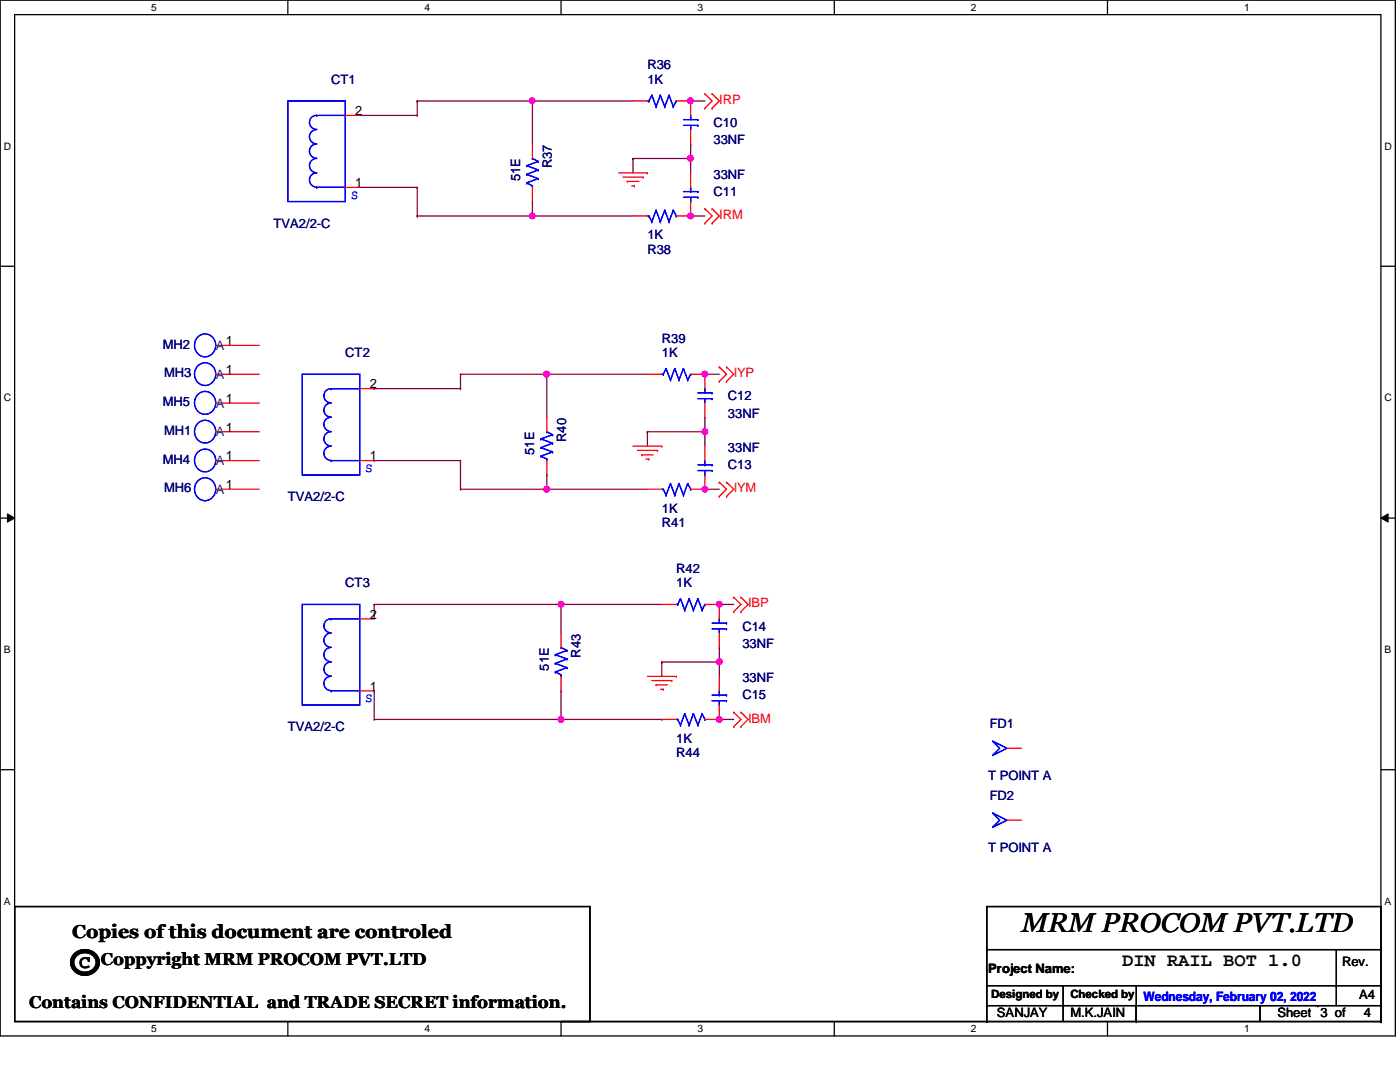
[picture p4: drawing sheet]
<svg xmlns="http://www.w3.org/2000/svg" width="279mm" height="216mm" viewBox="0 0 279 216" stroke-linecap="round" stroke-linejoin="round" font-family="sans-serif">
<path d="M0 0h278.5v206.7h-278.5zM2.9 2.9h272.7v200.9h-272.7z" fill="none" stroke="#000" stroke-width=".25"/>
<g fill="#fff">
<path d="M30.2 .3h1.1v2.3h-1.1z"/>
<path d="M30.2 204.1h1.1v2.3h-1.1z"/>
</g>
<path d="M57.4 0v2.9M57.4 203.8v2.9" fill="none" stroke="#000" stroke-width=".25"/>
<g fill="#fff">
<path d="M84.7 .3h1.1v2.3h-1.1z"/>
<path d="M84.7 204.1h1.1v2.3h-1.1z"/>
</g>
<path d="M112 0v2.9M112 203.8v2.9" fill="none" stroke="#000" stroke-width=".25"/>
<g fill="#fff">
<path d="M139.2 .3h1.1v2.3h-1.1z"/>
<path d="M139.2 204.1h1.1v2.3h-1.1z"/>
</g>
<path d="M166.5 0v2.9M166.5 203.8v2.9" fill="none" stroke="#000" stroke-width=".25"/>
<g fill="#fff">
<path d="M193.8 .3h1.1v2.3h-1.1z"/>
<path d="M193.8 204.1h1.1v2.3h-1.1z"/>
</g>
<path d="M221 0v2.9M221 203.8v2.9" fill="none" stroke="#000" stroke-width=".25"/>
<g fill="#fff">
<path d="M248.3 .3h1.1v2.3h-1.1z"/>
<path d="M248.3 204.1h1.1v2.3h-1.1z"/>
<path d="M.8 28h1.4v2.3h-1.4z"/>
<path d="M276.3 28h1.4v2.3h-1.4z"/>
<path d="M.8 78.2h1.4v2.3h-1.4z"/>
<path d="M276.3 78.2h1.4v2.3h-1.4z"/>
</g>
<path d="M0 53.1h2.9M275.6 53.1h2.9" fill="none" stroke="#000" stroke-width=".25"/>
<g fill="#fff">
<path d="M.8 128.5h1.3v2.2h-1.3z"/>
<path d="M276.3 128.5h1.3v2.2h-1.3z"/>
</g>
<path d="M0 103.4h2.9M275.6 103.4h2.9" fill="none" stroke="#000" stroke-width=".25"/>
<path d="M1.5 102.5l1.4 .9-1.4 .8zM275.6 103.4l1.4-.9v1.7z" fill="#000"/>
<path d="M1.5 102.5l1.4 .9-1.4 .8zM275.6 103.4l1.4-.9v1.7z" fill="none" stroke="#000" stroke-width=".2"/>
<g fill="#fff">
<path d="M.8 178.7h1.3v2.2h-1.3z"/>
<path d="M276.3 178.7h1.3v2.2h-1.3z"/>
</g>
<path d="M0 153.6h2.9M275.6 153.6h2.9" fill="none" stroke="#000" stroke-width=".25"/>
<path d="M106.3 20.2h.1M106.3 20.2h20M106.3 20.2v8.5M137.8 31.6h.1M137.8 31.6v2.9" fill="none" stroke="#800040" stroke-width=".25"/>
<circle cx="106.2" cy="20.1" r=".56" fill="#f0f"/>
<circle cx="106.2" cy="20.1" r=".56" fill="none" stroke="#f0f" stroke-width=".25"/>
<path d="M83.3 20.2h.1M83.3 20.2h23M83.3 43.1h.1M83.3 43.1h23" fill="none" stroke="#800040" stroke-width=".25"/>
<circle cx="106.2" cy="43.1" r=".56" fill="#f0f"/>
<circle cx="106.2" cy="43.1" r=".56" fill="none" stroke="#f0f" stroke-width=".25"/>
<path d="M137.8 20.2h.1M137.8 20.2h2.9" fill="none" stroke="#800040" stroke-width=".25"/>
<circle cx="137.8" cy="20.1" r=".56" fill="#f0f"/>
<circle cx="137.8" cy="20.1" r=".56" fill="none" stroke="#f0f" stroke-width=".25"/>
<path d="M106.3 43.1h.1M106.3 43.1h20M137.8 43.1h.1M137.8 43.1h2.9" fill="none" stroke="#800040" stroke-width=".25"/>
<circle cx="137.8" cy="43.1" r=".56" fill="#f0f"/>
<circle cx="137.8" cy="43.1" r=".56" fill="none" stroke="#f0f" stroke-width=".25"/>
<path d="M126.3 31.6h.1M126.3 31.6h11.5" fill="none" stroke="#800040" stroke-width=".25"/>
<circle cx="137.8" cy="31.6" r=".56" fill="#f0f"/>
<circle cx="137.8" cy="31.6" r=".56" fill="none" stroke="#f0f" stroke-width=".25"/>
<path d="M126.3 31.6h.1M126.3 31.6v2.9M137.8 28.7h.1M137.8 28.7v2.9M106.3 40.2h.1M106.3 40.2v2.9M109.1 97.6h.1M109.1 97.6h20.1M140.7 97.6h.1M140.7 97.6h2.9" fill="none" stroke="#800040" stroke-width=".25"/>
<circle cx="140.7" cy="97.6" r=".56" fill="#f0f"/>
<circle cx="140.7" cy="97.6" r=".56" fill="none" stroke="#f0f" stroke-width=".25"/>
<path d="M129.2 86.1h.1M140.7 83.3h.1M140.7 83.3v2.8h-11.5" fill="none" stroke="#800040" stroke-width=".25"/>
<circle cx="140.7" cy="86.1" r=".56" fill="#f0f"/>
<circle cx="140.7" cy="86.1" r=".56" fill="none" stroke="#f0f" stroke-width=".25"/>
<path d="M109.1 74.7h.1M109.1 74.7v8.6M109.1 74.7h20.1M91.9 97.6h.1M109.1 94.8h.1M109.1 94.8v2.8h-17.2M129.2 86.1h.1M129.2 86.1v2.9M140.7 86.1h.1M140.7 86.1v2.9" fill="none" stroke="#800040" stroke-width=".25"/>
<circle cx="109.1" cy="97.6" r=".56" fill="#f0f"/>
<circle cx="109.1" cy="97.6" r=".56" fill="none" stroke="#f0f" stroke-width=".25"/>
<path d="M140.7 74.7h.1M140.7 74.7h2.9" fill="none" stroke="#800040" stroke-width=".25"/>
<circle cx="140.7" cy="74.6" r=".56" fill="#f0f"/>
<circle cx="140.7" cy="74.6" r=".56" fill="none" stroke="#f0f" stroke-width=".25"/>
<path d="M143.6 143.6h.1M143.6 143.6h2.8" fill="none" stroke="#800040" stroke-width=".25"/>
<circle cx="143.5" cy="143.5" r=".56" fill="#f0f"/>
<circle cx="143.5" cy="143.5" r=".56" fill="none" stroke="#f0f" stroke-width=".25"/>
<path d="M132.1 132.1h.1M143.6 129.2h.1M143.6 129.2v2.9h-11.5" fill="none" stroke="#800040" stroke-width=".25"/>
<circle cx="143.5" cy="132.1" r=".56" fill="#f0f"/>
<circle cx="143.5" cy="132.1" r=".56" fill="none" stroke="#f0f" stroke-width=".25"/>
<path d="M112 120.6h.1M112 120.6h20.1M112 120.6v5.7M132.1 132.1h.1M132.1 132.1v2.9M143.6 132.1h.1M143.6 120.6h.1M143.6 132.1v2.9M143.6 120.6h2.8" fill="none" stroke="#800040" stroke-width=".25"/>
<circle cx="143.5" cy="120.6" r=".56" fill="#f0f"/>
<circle cx="143.5" cy="120.6" r=".56" fill="none" stroke="#f0f" stroke-width=".25"/>
<path d="M71.8 37.4h11.5M71.8 23h11.5M83.3 37.4h.1M83.3 23h.1M83.3 20.2h.1M83.3 20.2v2.8M83.3 37.4v5.7M83.3 43.1h.1M91.9 74.7h.1M91.9 74.7h17.2" fill="none" stroke="#800040" stroke-width=".25"/>
<circle cx="109.1" cy="74.6" r=".56" fill="#f0f"/>
<circle cx="109.1" cy="74.6" r=".56" fill="none" stroke="#f0f" stroke-width=".25"/>
<path d="M74.7 77.6h.1M74.7 77.6h17.2M91.9 77.6h.1M91.9 74.7v2.9M74.7 91.9h.1M74.7 91.9h17.2M91.9 91.9h.1M91.9 91.9v5.7M74.7 143.6h.1M74.7 143.6h37.3" fill="none" stroke="#800040" stroke-width=".25"/>
<circle cx="112" cy="143.5" r=".56" fill="#f0f"/>
<circle cx="112" cy="143.5" r=".56" fill="none" stroke="#f0f" stroke-width=".25"/>
<path d="M74.7 137.8h.1M74.7 120.6h.1M74.7 120.6v2.9M74.7 137.8v5.8M74.7 120.6h37.3M112 137.8h.1M112 120.6h.1M112 137.8v5.8h20.1M132.1 143.6h.1" fill="none" stroke="#800040" stroke-width=".25"/>
<circle cx="112" cy="120.6" r=".56" fill="#f0f"/>
<circle cx="112" cy="120.6" r=".56" fill="none" stroke="#f0f" stroke-width=".25"/>
<g fill="none" stroke="#f00" stroke-width=".25">
<path d="M140.7 18.7h.1M140.7 18.7l1.4 1.5-1.4 1.4M142.1 18.7h.1M142.1 18.7l1.5 1.5-1.5 1.4M68.9 37.4h2.9M68.9 23h2.9M106.3 28.7v2.9M106.3 37.4v2.8M123.5 34.5h5.7M124.3 35.3h4.1M125.2 36.2h.1M125.2 36.2h2.3"/>
<path d="M126.1 37.1h.5M126.3 20.2h2.9M126.6 37.1h.1M128.4 35.3h.1M129.2 34.5h.1M135 20.2h2.8v2.8M137.8 25.9v2.8M137.8 34.5v2.9M140.7 21.6h.1M142.1 21.6h.1M126.3 43.1h2.9M137.8 40.2v2.9h-2.8"/>
<path d="M140.7 41.7h.1M140.7 44.5h.1M140.7 41.7l1.4 1.4-1.4 1.4M142.1 41.7h.1M142.1 44.5h.1M142.1 41.7l1.5 1.4-1.5 1.4M43.1 74.7h8.6M43.1 68.9h8.6M71.8 77.6h2.9M129.2 74.7h2.9M137.8 74.7h2.9v2.9M143.6 76.1h.1"/>
<path d="M143.6 73.2h.1M143.6 73.2l1.4 1.5-1.4 1.4M145 76.1h.1M145 73.2h.1M145 73.2l1.4 1.5-1.4 1.4M43.1 91.9h8.6M43.1 80.4h8.6M43.1 97.6h8.6M43.1 86.1h8.6M71.8 91.9h2.9M109.1 83.3v2.8M109.1 91.9v2.9"/>
<path d="M126.3 89h5.8M127.2 89.9h4M128.1 90.8h.1M128.1 90.8h2.2M128.9 91.6h.6M129.2 97.6h2.9M129.5 91.6h.1M131.2 89.9h.1M132.1 89h.1M140.7 80.4v2.9M140.7 89v2.9M140.7 94.8v2.8h-2.9"/>
<path d="M143.6 96.2h.1M143.6 99.1h.1M143.6 96.2l1.4 1.4-1.4 1.5M145 96.2h.1M145 99.1h.1M145 96.2l1.4 1.4-1.4 1.5M146.4 119.2h.1M146.4 119.2l1.5 1.4-1.5 1.4M147.9 119.2h.1M147.9 119.2l1.4 1.4-1.4 1.4M71.8 137.8h2.9M71.8 123.5h2.9"/>
<path d="M112 126.3v2.9M112 135v2.8M129.2 135h5.8M130.1 135.8h4M130.9 136.7h.1M130.9 136.7h2.3M131.8 137.5h.6M132.1 120.6h2.9M132.4 137.5h.1M134.1 135.8h.1M135 135h.1M140.7 120.6h2.9v2.9"/>
<path d="M143.6 126.3v2.9M143.6 135v2.8M146.4 122h.1M147.9 122h.1M132.1 143.6h2.9M143.6 140.7v2.9h-2.9M146.4 142.1h.1M146.4 145h.1M146.4 142.1l1.5 1.5-1.5 1.4M147.9 142.1h.1M147.9 145h.1M147.9 142.1l1.4 1.5-1.4 1.4"/>
<path d="M201 149.3h2.8M201 163.7h2.8"/>
</g>
<g fill="none" stroke="#000" stroke-width=".25">
<path d="M2.9 180.9h114.8v22.9h-114.8zM196.9 180.9h78.7v8.6h-78.7zM196.9 193.5h.1M196.9 189.5h.1M196.9 196.7h78.7M196.9 189.5v11.2M212.2 196.7h.1M212.2 196.7v7.1M226.8 196.7v7.1M266.7 196.7h.1M266.7 189.5v11.2M275.6 197.5h.1"/>
<path d="M275.6 196.7h.1M275.6 189.5h.1M275.6 189.5v14.3M112 203.8h84.9M196.9 200.7h29.9v3.1h-29.9zM196.9 203.8h.1M226.8 200.7h24.7v3.1h-24.7zM226.8 203.8h.1M251.5 203.8h24.1M251.5 200.7h24.1M263 200.7h.1M275.6 200.7h.1"/>
<path d="M275.6 203.8h.1"/>
</g>
<path d="M15 190.6a2.64 2.64 0 0 1 2.7-.7 2.64 2.64 0 0 1 1.8 2.1 2.58 2.58 0 0 1-2.5 2.3 2.58 2.58 0 0 1-2.6-2.3l.1-.5z" fill="none" stroke="#000" stroke-width=".85"/>
<g fill="none" stroke="#00f" stroke-width=".25">
<path d="M130.1 19h.1M130.1 19l-.6 1.2M130.1 19l.8 2.3M131.8 19h.1M131.8 19l-.9 2.3M131.8 19l.9 2.3M133.5 19h.1M133.5 19l-.8 2.3M133.5 19l.9 2.3M57.4 20.2h11.5v20h-11.5zM63.2 23a1.4 1.4 0 0 0-1.4 1.4 1.4 1.4 0 0 0 1.4 1.4 1.44 1.44 0 0 0-1.4 1.5 1.44 1.44 0 0 0 1.4 1.4M63.2 28.7a1.42 1.42 0 0 0-1.4 1.5 1.42 1.42 0 0 0 1.4 1.4"/>
<path d="M63.2 31.6a1.42 1.42 0 0 0-1.4 1.4 1.42 1.42 0 0 0 1.4 1.5M63.2 34.5a1.42 1.42 0 0 0-1.4 1.4 1.42 1.42 0 0 0 1.4 1.4M63.2 37.4h.1M63.2 23h.1M63.2 37.4h5.7M63.2 23h5.7M105.1 36.5h.1M105.1 34.8h.1M105.1 33.1h.1M105.1 36.5l1.2 .6M105.1 34.8l2.3 .8M105.1 33.1l2.3 .8"/>
<path d="M106.3 31.6h.1M106.3 37.1h.1M106.3 31.6l1.1 .6M106.3 37.1v.3M107.4 35.6h.1M107.4 33.9h.1M107.4 32.2h.1M107.4 35.6l-2.3 .9M107.4 33.9l-2.3 .9M107.4 32.2l-2.3 .9M129.2 20.2h.3M129.5 20.2h.1"/>
<path d="M130.9 21.3h.1M132.7 21.3h.1M134.4 21.3h.1M135 20.2h.1M135 20.2l-.6 1.1M136.4 38.2h2.9M136.4 39.4h2.9M136.4 25h2.9M136.4 23.9h2.9M137.8 38.2h.1M137.8 23h.1M137.8 25h.1"/>
<path d="M137.8 23v.9M137.8 25v.9M137.8 37.4v.8M137.8 39.4v.8M139.3 38.2h.1M139.3 39.4h.1M139.3 25h.1M139.3 23.9h.1M129.2 43.1h.3M129.5 43.1h.1M129.5 43.1l.6 1.1M130.1 44.2h.1"/>
<path d="M130.9 42h.1M130.9 42l-.8 2.2M130.9 42l.9 2.2M131.8 44.2h.1M132.7 42h.1M132.7 42l-.9 2.2M132.7 42l.8 2.2M133.5 44.2h.1M134.4 42h.1M134.4 42l-.9 2.2M134.4 42l.6 1.1M135 43.1h.1"/>
<path d="M137.8 40.2h.1M39.4 78.8a2.22 2.22 0 0 1 3.3 .3 2.22 2.22 0 0 1-.7 3.3 2.22 2.22 0 0 1-2.8-.7 2.22 2.22 0 0 1 .2-2.9zM39.4 73.1a2.21 2.21 0 0 1 3.3 .3 2.21 2.21 0 0 1-.7 3.2 2.21 2.21 0 0 1-2.8-.7 2.21 2.21 0 0 1 .2-2.8zM39.4 67.3a2.22 2.22 0 0 1 3.3 .3 2.22 2.22 0 0 1-.7 3.3 2.22 2.22 0 0 1-2.8-.7 2.22 2.22 0 0 1 .2-2.9zM60.3 74.7h11.5v20.1h-11.5zM66.1 77.6a1.42 1.42 0 0 0-1.5 1.4 1.42 1.42 0 0 0 1.5 1.4M66.1 77.6h.1M66.1 77.6h5.7M132.1 74.7h.3M132.4 74.7h.1M132.9 73.5h.1M132.9 73.5l-.5 1.2"/>
<path d="M132.9 73.5l.9 2.3M133.8 75.8h.1M134.7 73.5h.1M134.7 73.5l-.9 2.3M134.7 73.5l.8 2.3M135.5 75.8h.1M136.4 73.5h.1M136.4 73.5l-.9 2.3M136.4 73.5l.8 2.3M137.2 75.8h.1M137.8 74.7h.1M137.8 74.7l-.6 1.1"/>
<path d="M139.3 79.5h2.8M139.3 78.4h2.8M140.7 77.6h.1M140.7 79.5h.1M140.7 77.6v.8M140.7 79.5v.9M142.1 79.5h.1M142.1 78.4h.1M39.4 90.3a2.21 2.21 0 0 1 3.3 .3 2.21 2.21 0 0 1-.7 3.2 2.21 2.21 0 0 1-2.8-.6 2.21 2.21 0 0 1 .2-2.9zM39.4 96a2.22 2.22 0 0 1 3.3 .4 2.22 2.22 0 0 1-.7 3.2 2.22 2.22 0 0 1-2.8-.7 2.22 2.22 0 0 1 .2-2.9zM39.4 84.5a2.21 2.21 0 0 1 3.3 .4 2.21 2.21 0 0 1-.7 3.2 2.21 2.21 0 0 1-2.8-.7 2.21 2.21 0 0 1 .2-2.9zM66.1 80.4a1.4 1.4 0 0 0-1.5 1.4 1.4 1.4 0 0 0 1.5 1.4"/>
<path d="M66.1 83.3a1.42 1.42 0 0 0-1.5 1.4 1.42 1.42 0 0 0 1.5 1.4M66.1 86.1a1.42 1.42 0 0 0-1.5 1.5 1.42 1.42 0 0 0 1.5 1.4 1.44 1.44 0 0 0-1.5 1.4 1.44 1.44 0 0 0 1.5 1.5M66.1 91.9h.1M66.1 91.9h5.7M107.9 91h.1M107.9 89.3h.1M107.9 87.6h.1M107.9 91l1.2 .6M107.9 89.3l2.4 .9M107.9 87.6l2.4 .8M109.1 86.1h.1M109.1 91.6h.1"/>
<path d="M109.1 86.1l1.2 .6M109.1 91.6v.3M110.3 90.2h.1M110.3 88.4h.1M110.3 86.7h.1M110.3 90.2l-2.4 .8M110.3 88.4l-2.4 .9M110.3 86.7l-2.4 .9M132.1 97.6h.3M132.4 97.6h.1M132.4 97.6l.5 1.2M132.9 98.8h.1"/>
<path d="M133.8 96.5h.1M133.8 96.5l-.9 2.3M133.8 96.5l.9 2.3M134.7 98.8h.1M135.5 96.5h.1M135.5 96.5l-.8 2.3M135.5 96.5l.9 2.3M136.4 98.8h.1M137.2 96.5h.1M137.2 96.5l-.8 2.3M137.2 96.5l.6 1.1M137.8 97.6h.1"/>
<path d="M139.3 92.8h2.8M139.3 93.9h2.8M140.7 94.8h.1M140.7 92.8h.1M140.7 91.9v.9M140.7 93.9v.9M142.1 92.8h.1M142.1 93.9h.1M135.8 119.5h.1M135.8 119.5l-.5 1.1M135.8 119.5l.9 2.3M137.5 119.5h.1"/>
<path d="M137.5 119.5l-.8 2.3M137.5 119.5l.9 2.3M139.3 119.5h.1M139.3 119.5l-.9 2.3M139.3 119.5l.8 2.3M60.3 120.6h11.5v20.1h-11.5zM66.1 123.5a1.4 1.4 0 0 0-1.5 1.4 1.4 1.4 0 0 0 1.5 1.4M66.1 126.3a1.42 1.42 0 0 0-1.5 1.4 1.42 1.42 0 0 0 1.5 1.5M66.1 129.2a1.42 1.42 0 0 0-1.5 1.4 1.42 1.42 0 0 0 1.5 1.4M66.1 132.1a1.42 1.42 0 0 0-1.5 1.4 1.42 1.42 0 0 0 1.5 1.4M66.1 135a1.42 1.42 0 0 0-1.5 1.4 1.42 1.42 0 0 0 1.5 1.4M66.1 137.8h.1"/>
<path d="M66.1 123.5h.1M66.1 137.8h5.7M66.1 123.5h5.7M110.8 134.1h.1M110.8 132.4h.1M110.8 130.6h.1M110.8 134.1l1.2 .6M110.8 132.4l2.4 .8M110.8 130.6l2.4 .9M112 129.2h.1M112 134.7h.1M112 129.2l1.2 .6"/>
<path d="M112 134.7v.3M113.2 133.2h.1M113.2 131.5h.1M113.2 129.8h.1M113.2 133.2l-2.4 .9M113.2 131.5l-2.4 .9M113.2 129.8l-2.4 .8M135 120.6h.3M135.3 120.6h.1M136.7 121.8h.1M138.4 121.8h.1M140.1 121.8h.1"/>
<path d="M140.7 120.6h.1M140.7 120.6l-.6 1.2M142.1 138.7h2.9M142.1 139.8h2.9M142.1 125.5h2.9M142.1 124.3h2.9M143.6 138.7h.1M143.6 123.5h.1M143.6 125.5h.1M143.6 123.5v.8M143.6 125.5v.8M143.6 137.8v.9"/>
<path d="M143.6 139.8v.9M145 138.7h.1M145 139.8h.1M145 125.5h.1M145 124.3h.1M135 143.6h.3M135.3 143.6h.1M135.3 143.6l.5 1.1M135.8 144.7h.1M136.7 142.4h.1M136.7 142.4l-.9 2.3M136.7 142.4l.8 2.3"/>
<path d="M137.5 144.7h.1M138.4 142.4h.1M138.4 142.4l-.9 2.3M138.4 142.4l.9 2.3M139.3 144.7h.1M140.1 142.4h.1M140.1 142.4l-.8 2.3M140.1 142.4l.6 1.2M140.7 143.6h.1M143.6 140.7h.1M198.1 147.9l2.9 1.4-2.9 1.4 1.4-1.4zM198.1 162.2l2.9 1.5-2.9 1.4 1.4-1.4z"/>
</g>
<circle cx="106.2" cy="20.1" r=".56" fill="#f0f"/>
<circle cx="106.2" cy="20.1" r=".56" fill="none" stroke="#f0f" stroke-width=".25"/>
<circle cx="106.2" cy="43.1" r=".56" fill="#f0f"/>
<circle cx="106.2" cy="43.1" r=".56" fill="none" stroke="#f0f" stroke-width=".25"/>
<circle cx="137.8" cy="20.1" r=".56" fill="#f0f"/>
<circle cx="137.8" cy="20.1" r=".56" fill="none" stroke="#f0f" stroke-width=".25"/>
<circle cx="137.8" cy="43.1" r=".56" fill="#f0f"/>
<circle cx="137.8" cy="43.1" r=".56" fill="none" stroke="#f0f" stroke-width=".25"/>
<circle cx="137.8" cy="31.6" r=".56" fill="#f0f"/>
<circle cx="137.8" cy="31.6" r=".56" fill="none" stroke="#f0f" stroke-width=".25"/>
<circle cx="140.7" cy="97.6" r=".56" fill="#f0f"/>
<circle cx="140.7" cy="97.6" r=".56" fill="none" stroke="#f0f" stroke-width=".25"/>
<circle cx="140.7" cy="86.1" r=".56" fill="#f0f"/>
<circle cx="140.7" cy="86.1" r=".56" fill="none" stroke="#f0f" stroke-width=".25"/>
<circle cx="109.1" cy="97.6" r=".56" fill="#f0f"/>
<circle cx="109.1" cy="97.6" r=".56" fill="none" stroke="#f0f" stroke-width=".25"/>
<circle cx="140.7" cy="74.6" r=".56" fill="#f0f"/>
<circle cx="140.7" cy="74.6" r=".56" fill="none" stroke="#f0f" stroke-width=".25"/>
<circle cx="143.5" cy="143.5" r=".56" fill="#f0f"/>
<circle cx="143.5" cy="143.5" r=".56" fill="none" stroke="#f0f" stroke-width=".25"/>
<circle cx="143.5" cy="132.1" r=".56" fill="#f0f"/>
<circle cx="143.5" cy="132.1" r=".56" fill="none" stroke="#f0f" stroke-width=".25"/>
<circle cx="143.5" cy="120.6" r=".56" fill="#f0f"/>
<circle cx="143.5" cy="120.6" r=".56" fill="none" stroke="#f0f" stroke-width=".25"/>
<circle cx="109.1" cy="74.6" r=".56" fill="#f0f"/>
<circle cx="109.1" cy="74.6" r=".56" fill="none" stroke="#f0f" stroke-width=".25"/>
<circle cx="112" cy="143.5" r=".56" fill="#f0f"/>
<circle cx="112" cy="143.5" r=".56" fill="none" stroke="#f0f" stroke-width=".25"/>
<circle cx="112" cy="120.6" r=".56" fill="#f0f"/>
<circle cx="112" cy="120.6" r=".56" fill="none" stroke="#f0f" stroke-width=".25"/>
<text font-size="5.4" x="203.8" y="185.9">MRM PROCOM PVT.LTD</text>
<g font-size="3.7">
<text x="14.4" y="187.2">Copies of this document are controled</text>
<text x="15.8" y="193.1">C Coppyright MRM PROCOM PVT.LTD</text>
<text x="223.9" y="192.7">DIN RAIL BOT 1.0</text>
</g>
<text font-size="3.4" x="5.8" y="201.2">Contains CONFIDENTIAL and TRADE SECRET information.</text>
<g font-size="2.6" fill="#000080">
<text x="66.1" y="16.7">CT1</text>
<text x="129.2" y="13.8">R36</text>
<text x="129.2" y="16.7">1K</text>
<text x="142.4" y="25.4">C10</text>
<text x="142.4" y="28.8">33NF</text>
<text x="110.1" y="33.6" transform="rotate(-90 110.1 33.6)">R37</text>
<text x="142.4" y="35.7">33NF</text>
<text x="103.8" y="36.2" transform="rotate(-90 103.8 36.2)">51E</text>
<text x="142.4" y="39.1">C11</text>
<text x="54.6" y="45.4">TVA2/2-C</text>
<text x="129.2" y="47.7">1K</text>
<text x="129.2" y="50.6">R38</text>
<text x="32.5" y="69.6">MH2</text>
<text x="68.9" y="71.2">CT2</text>
<text x="132.1" y="68.4">R39</text>
<text x="132.1" y="71.2">1K</text>
<text x="32.8" y="75.3">MH3</text>
<text x="32.5" y="81">MH5</text>
<text x="145.3" y="79.9">C12</text>
<text x="145.3" y="83.3">33NF</text>
<text x="32.8" y="86.8">MH1</text>
<text x="113" y="88.2" transform="rotate(-90 113 88.2)">R40</text>
<text x="32.5" y="92.5">MH4</text>
<text x="106.6" y="90.8" transform="rotate(-90 106.6 90.8)">51E</text>
<text x="145.3" y="93.6">C13</text>
<text x="145.3" y="90.2">33NF</text>
<text x="32.8" y="98.3">MH6</text>
<text x="57.4" y="99.9">TVA2/2-C</text>
<text x="132.1" y="105.1">R41</text>
<text x="132.1" y="102.3">1K</text>
<text x="68.9" y="117.2">CT3</text>
<text x="135" y="114.3">R42</text>
<text x="135" y="117.2">1K</text>
<text x="148.2" y="125.8">C14</text>
<text x="115.8" y="131.2" transform="rotate(-90 115.8 131.2)">R43</text>
<text x="148.2" y="129.2">33NF</text>
<text x="109.5" y="133.8" transform="rotate(-90 109.5 133.8)">51E</text>
<text x="148.2" y="136.1">33NF</text>
<text x="148.2" y="139.6">C15</text>
<text x="57.4" y="145.9">TVA2/2-C</text>
<text x="135" y="148.2">1K</text>
<text x="197.5" y="145.3">FD1</text>
<text x="135" y="151">R44</text>
<text x="197.2" y="155.7">T POINT A</text>
<text x="197.5" y="159.7">FD2</text>
<text x="197.2" y="170">T POINT A</text>
</g>
<g font-size="2.6">
<text x="70.9" y="23">2</text>
<text x="70.9" y="37.3">1</text>
<text x="45.1" y="68.9">1</text>
<text x="45.1" y="74.6">1</text>
<text x="73.8" y="77.5">2</text>
<text x="45.1" y="80.4">1</text>
<text x="45.1" y="86.1">1</text>
<text x="45.1" y="91.9">1</text>
<text x="73.8" y="91.9">1</text>
<text x="45.1" y="97.6">1</text>
<text x="73.8" y="123.4">2</text>
<text x="73.8" y="137.8">1</text>
<text x="197.2" y="194.2">Project Name:</text>
<text x="267.8" y="192.7">Rev.</text>
<text x="199" y="203">SANJAY</text>
<text x="213.6" y="203">M.K.JAIN</text>
<text x="254.9" y="203">Sheet</text>
<text x="263.5" y="203">3 of</text>
<text x="271.3" y="199.3">A4</text>
<text x="272.2" y="203">4</text>
</g>
<g font-size="2.6" fill="#f00">
<text x="143.6" y="20.7">IRP</text>
<text x="143.6" y="43.7">IRM</text>
<text x="146.4" y="75.3">IYP</text>
<text x="146.4" y="98.3">IYM</text>
<text x="149.3" y="121.2">IBP</text>
<text x="149.3" y="144.2">IBM</text>
</g>
<g font-size="2.6" fill="#00f">
<text x="70.1" y="39.7">S</text>
<text x="72.9" y="94.3">S</text>
<text x="72.9" y="140.2">S</text>
<text x="228.2" y="199.6">Wednesday, February 02, 2022</text>
</g>
<g font-size="2.6" fill="#004080">
<text x="43.1" y="69.8">A</text>
<text x="43.1" y="75.6">A</text>
<text x="43.1" y="81.3">A</text>
<text x="43.1" y="87">A</text>
<text x="43.1" y="92.8">A</text>
<text x="43.1" y="98.6">A</text>
</g>
<g font-size="2.3">
<text x="197.8" y="199.1">Designed by</text>
<text x="213.6" y="199.1">Checked by</text>
</g>
<g font-size="2">
<text x="30.2" y="2.2">5</text>
<text x="84.7" y="2.2">4</text>
<text x="139.2" y="2.2">3</text>
<text x="193.8" y="2.2">2</text>
<text x="248.3" y="2.2">1</text>
<text x=".8" y="29.8">D</text>
<text x="276.3" y="29.8">D</text>
<text x=".8" y="80.1">C</text>
<text x="276.3" y="80.1">C</text>
<text x=".8" y="130.3">B</text>
<text x="276.3" y="130.3">B</text>
<text x=".8" y="180.5">A</text>
<text x="276.3" y="180.5">A</text>
<text x="30.2" y="206">5</text>
<text x="84.7" y="206">4</text>
<text x="139.2" y="206">3</text>
<text x="193.8" y="206">2</text>
<text x="248.3" y="206">1</text>
</g>
</svg>
